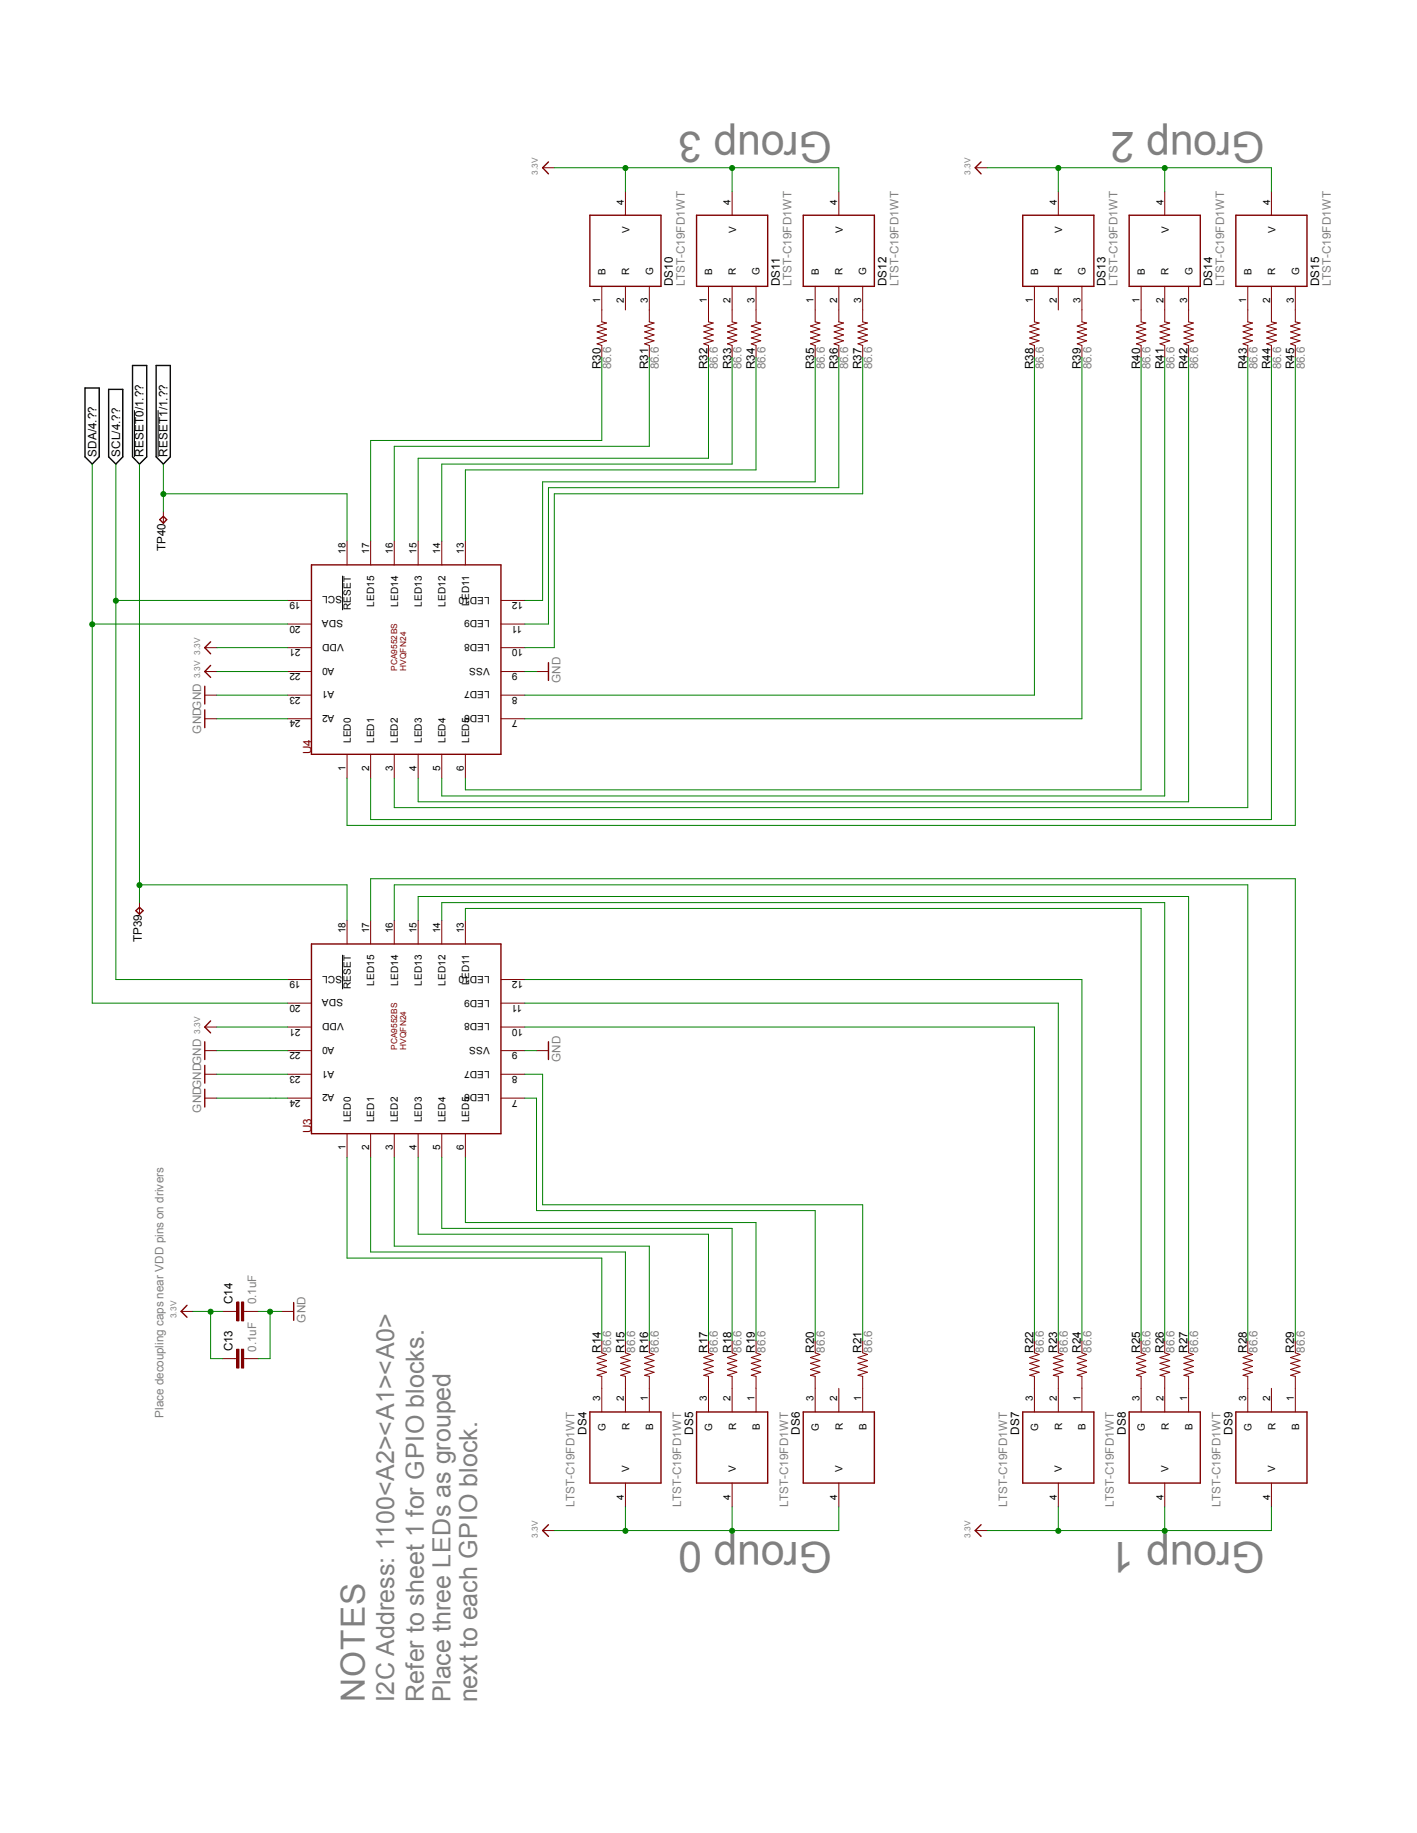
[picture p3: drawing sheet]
<svg xmlns="http://www.w3.org/2000/svg" width="216mm" height="279mm" viewBox="0 0 216 279" stroke-linecap="round" stroke-linejoin="round" font-family="sans-serif">
<path d="M20.5 62.5v7.1M24.1 62.5v7.1M52.2 87.8v5.2M52.2 145.5v5.3" fill="none" stroke="#000" stroke-width=".15"/>
<path d="M13 59.1h2.1v10.5l-1 1.1-1.1-1.1zM16.6 59.4h2.1v10.2l-1 1.1-1.1-1.1zM20.2 55.7h2.2v13.9l-1.1 1.1-1.1-1.1zM23.8 55.7h2.2v13.9l-1.1 1.1-1.1-1.1z" fill="none" stroke="#000" stroke-width=".21"/>
<g fill="none" stroke="#800000" stroke-width=".21">
<path d="M83.6 24.7l-.9 .9 .9 .9M89.9 32.8h10.8v10.8h-10.8zM106.1 32.8h10.9v10.8h-10.9zM122.4 32.8h10.8v10.8h-10.8zM149.5 24.7l-.9 .9 .9 .9M155.8 32.8h10.9v10.8h-10.9zM172 32.8h10.9v10.8h-10.9zM188.3 32.8h10.8v10.8h-10.8zM24.3 79.2l.6-.5 .5 .5-.5 .6zM32.1 97.8l-.9 .9 .9 1M47.5 86.1h28.8v28.9h-28.8zM31.2 104.6v2.7"/>
<path d="M31.2 108.2v2.7M32.1 101.4l-.9 1 .9 .9M83.6 101v2.7M20.7 138.8l.6-.5 .5 .5-.5 .6zM31.2 158.8v2.7M32.1 155.6l-.9 .9 .9 .9M47.5 143.9h28.8v28.9h-28.8zM83.6 158.8v2.7M31.2 162.4v2.7M31.2 166v2.7M28.5 199l-.9 .9 .9 .9M44.7 198.5v2.8"/>
<path d="M89.9 215.2h10.8v10.9h-10.8zM106.1 215.2h10.9v10.9h-10.9zM122.4 215.2h10.8v10.9h-10.8zM155.8 215.2h10.9v10.9h-10.9zM172 215.2h10.9v10.9h-10.9zM188.3 215.2h10.8v10.9h-10.8zM83.6 232.4l-.9 .9 .9 .9M149.5 232.4l-.9 .9 .9 .9"/>
</g>
<g fill="none" stroke="#800000" stroke-width=".15">
<path d="M82.7 25.6h1.8M95.3 29.2v3.6M111.5 29.2v3.6M127.8 29.2v3.6M148.6 25.6h1.8M161.2 29.2v3.6M177.5 29.2v3.6M193.7 29.2v3.6M91.7 43.6v5.5l.7 .1-1.4 .5 1.4 .5-1.4 .4 1.4 .5-1.4 .4 1.4 .4-1.4 .5 .7 .3v1.8M95.3 43.6v3.6M98.9 43.6v5.5l.8 .1-1.5 .5 1.5 .5-1.5 .4 1.5 .5-1.5 .4 1.5 .4-1.5 .5 .7 .3v1.8M107.9 43.6v5.5l.8 .1-1.5 .5 1.5 .5-1.5 .4 1.5 .5-1.5 .4 1.5 .4-1.5 .5 .7 .3v1.8"/>
<path d="M111.5 43.6v5.5l.8 .1-1.5 .5 1.5 .5-1.5 .4 1.5 .5-1.5 .4 1.5 .4-1.5 .5 .7 .3v1.8M115.2 43.6v5.5l.7 .1-1.4 .5 1.4 .5-1.4 .4 1.4 .5-1.4 .4 1.4 .4-1.4 .5 .7 .3v1.8M124.2 43.6v5.5l.7 .1-1.4 .5 1.4 .5-1.4 .4 1.4 .5-1.4 .4 1.4 .4-1.4 .5 .7 .3v1.8M127.8 43.6v5.5l.7 .1-1.4 .5 1.4 .5-1.4 .4 1.4 .5-1.4 .4 1.4 .4-1.4 .5 .7 .3v1.8M131.4 43.6v5.5l.8 .1-1.5 .5 1.5 .5-1.5 .4 1.5 .5-1.5 .4 1.5 .4-1.5 .5 .7 .3v1.8M157.6 43.6v5.5l.7 .1-1.4 .5 1.4 .5-1.4 .4 1.4 .5-1.4 .4 1.4 .4-1.4 .5 .7 .3v1.8M161.2 43.6v3.6M164.8 43.6v5.5l.8 .1-1.5 .5 1.5 .5-1.5 .4 1.5 .5-1.5 .4 1.5 .4-1.5 .5 .7 .3v1.8M173.9 43.6v5.5l.7 .1-1.5 .5 1.5 .5-1.5 .4 1.5 .5-1.5 .4 1.5 .4-1.5 .5 .8 .3v1.8M177.5 43.6v5.5l.7 .1-1.5 .5 1.5 .5-1.5 .4 1.5 .5-1.5 .4 1.5 .4-1.5 .5 .8 .3v1.8M181.1 43.6v5.5l.7 .1-1.4 .5 1.4 .5-1.4 .4 1.4 .5-1.4 .4 1.4 .4-1.4 .5 .7 .3v1.8M190.1 43.6v5.5l.7 .1-1.4 .5 1.4 .5-1.4 .4 1.4 .5-1.4 .4 1.4 .4-1.4 .5 .7 .3v1.8"/>
<path d="M193.7 43.6v5.5l.8 .1-1.5 .5 1.5 .5-1.5 .4 1.5 .5-1.5 .4 1.5 .4-1.5 .5 .7 .3v1.8M197.4 43.6v5.5l.7 .1-1.5 .5 1.5 .5-1.5 .4 1.5 .5-1.5 .4 1.5 .4-1.5 .5 .8 .3v1.8M24.9 78v1.8M31.2 98.7h1.8M43.8 98.7h3.7M43.8 95.1h3.7M43.8 91.5h3.7M52.9 82.5v3.6M56.5 82.5v3.6M60.1 82.5v3.6M63.7 82.5v3.6M67.3 82.5v3.6"/>
<path d="M70.9 82.5v3.6M76.3 98.7h3.7M76.3 95.1h3.7M76.3 91.5h3.7M31.2 102.4h1.8M31.2 106h1.8M31.2 109.6h1.8M43.8 102.4h3.7M43.8 106h3.7M43.8 109.6h3.7M52.9 115v3.6M56.5 115v3.6"/>
<path d="M60.1 115v3.6M63.7 115v3.6M67.3 115v3.6M70.9 115v3.6M76.3 102.4h3.7M76.3 106h3.7M76.3 109.6h3.7M81.7 102.4h1.9M21.3 137.6v1.8M31.2 156.5h1.8M43.8 156.5h3.7M43.8 152.9h3.7"/>
<path d="M43.8 149.3h3.7M52.9 140.3v3.6M56.5 140.3v3.6M60.1 140.3v3.6M63.7 140.3v3.6M67.3 140.3v3.6M70.9 140.3v3.6M76.3 156.5h3.7M76.3 152.9h3.7M76.3 149.3h3.7M31.2 160.1h1.8M31.2 163.7h1.8"/>
<path d="M31.2 167.4h1.8M43.8 160.1h3.7M43.8 163.7h3.7M43.8 167.4h3.7M52.9 172.8v3.6M56.5 172.8v3.6M60.1 172.8v3.6M63.7 172.8v3.6M67.3 172.8v3.6M70.9 172.8v3.6M76.3 160.1h3.7M76.3 163.7h3.7"/>
<path d="M76.3 167.4h3.7M81.7 160.1h1.9M27.6 199.9h1.8M33.9 199.9h2.2M36.1 198.5h.3v2.8h-.3zM36.8 198.5h.3v2.8h-.3zM37.2 199.9h2.1M42.9 199.9h1.8M33.9 207.1h2.2M36.1 205.7h.3v2.8h-.3zM36.8 205.7h.3v2.8h-.3zM37.2 207.1h2.1"/>
<path d="M91.7 204.4v1.8l.7 .3-1.4 .4 1.4 .5-1.4 .4 1.4 .5-1.4 .4 1.4 .5-1.4 .4 .7 .2v5.4M95.3 204.4v1.8l.7 .3-1.4 .4 1.4 .5-1.4 .4 1.4 .5-1.4 .4 1.4 .5-1.4 .4 .7 .2v5.4M98.9 204.4v1.8l.8 .3-1.5 .4 1.5 .5-1.5 .4 1.5 .5-1.5 .4 1.5 .5-1.5 .4 .7 .2v5.4M107.9 204.4v1.8l.8 .3-1.5 .4 1.5 .5-1.5 .4 1.5 .5-1.5 .4 1.5 .5-1.5 .4 .7 .2v5.4M111.5 204.4v1.8l.8 .3-1.5 .4 1.5 .5-1.5 .4 1.5 .5-1.5 .4 1.5 .5-1.5 .4 .7 .2v5.4M115.2 204.4v1.8l.7 .3-1.4 .4 1.4 .5-1.4 .4 1.4 .5-1.4 .4 1.4 .5-1.4 .4 .7 .2v5.4M124.2 204.4v1.8l.7 .3-1.4 .4 1.4 .5-1.4 .4 1.4 .5-1.4 .4 1.4 .5-1.4 .4 .7 .2v5.4M127.8 211.6v3.6M131.4 204.4v1.8l.8 .3-1.5 .4 1.5 .5-1.5 .4 1.5 .5-1.5 .4 1.5 .5-1.5 .4 .7 .2v5.4M157.6 204.4v1.8l.7 .3-1.4 .4 1.4 .5-1.4 .4 1.4 .5-1.4 .4 1.4 .5-1.4 .4 .7 .2v5.4M161.2 204.4v1.8l.8 .3-1.5 .4 1.5 .5-1.5 .4 1.5 .5-1.5 .4 1.5 .5-1.5 .4 .7 .2v5.4M164.8 204.4v1.8l.8 .3-1.5 .4 1.5 .5-1.5 .4 1.5 .5-1.5 .4 1.5 .5-1.5 .4 .7 .2v5.4"/>
<path d="M173.9 204.4v1.8l.7 .3-1.5 .4 1.5 .5-1.5 .4 1.5 .5-1.5 .4 1.5 .5-1.5 .4 .8 .2v5.4M177.5 204.4v1.8l.7 .3-1.5 .4 1.5 .5-1.5 .4 1.5 .5-1.5 .4 1.5 .5-1.5 .4 .8 .2v5.4M181.1 204.4v1.8l.7 .3-1.4 .4 1.4 .5-1.4 .4 1.4 .5-1.4 .4 1.4 .5-1.4 .4 .7 .2v5.4M190.1 204.4v1.8l.7 .3-1.4 .4 1.4 .5-1.4 .4 1.4 .5-1.4 .4 1.4 .5-1.4 .4 .7 .2v5.4M193.7 211.6v3.6M197.4 204.4v1.8l.7 .3-1.5 .4 1.5 .5-1.5 .4 1.5 .5-1.5 .4 1.5 .5-1.5 .4 .8 .2v5.4M82.7 233.3h1.8M95.3 226.1v3.6M111.5 226.1v3.6M127.8 226.1v3.6M148.6 233.3h1.8M161.2 226.1v3.6"/>
<path d="M177.5 226.1v3.6M193.7 226.1v3.6"/>
</g>
<path d="M36.2 198.5v2.8M37 198.5v2.8M36.2 205.7v2.8M37 205.7v2.8" fill="none" stroke="#800000" stroke-width=".34"/>
<path d="M33 106h10.8M33 109.6h10.8M80 102.4h1.7M33 167.4h10.8M33 160.1h10.8M33 163.7h10.8M80 160.1h1.7M39.3 199.9h3.6M41.1 199.9v7.2h-1.8" fill="none" stroke="#008000" stroke-width=".15"/>
<circle cx="41.1" cy="199.9" r=".38" fill="#008000"/>
<g fill="none" stroke="#008000" stroke-width=".15">
<path d="M43.8 95.1h-29.7v57.8h29.7"/>
<circle cx="41.1" cy="199.9" r=".38"/>
</g>
<circle cx="14.1" cy="95.2" r=".38" fill="#008000"/>
<g fill="none" stroke="#008000" stroke-width=".15">
<path d="M14.1 70.7v24.4M43.8 91.5h-26.1v57.8h26.1"/>
<circle cx="14.1" cy="95.2" r=".38"/>
</g>
<circle cx="17.7" cy="91.6" r=".38" fill="#008000"/>
<g fill="none" stroke="#008000" stroke-width=".15">
<path d="M17.7 70.7v20.8M33 98.7h10.8M33 156.5h10.8M111.5 229.7v3.6M127.8 229.7v3.6h-43.3"/>
<circle cx="17.7" cy="91.6" r=".38"/>
</g>
<circle cx="111.5" cy="233.3" r=".38" fill="#008000"/>
<g fill="none" stroke="#008000" stroke-width=".15">
<path d="M95.3 229.7v3.6"/>
<circle cx="111.5" cy="233.3" r=".38"/>
</g>
<circle cx="95.3" cy="233.3" r=".38" fill="#008000"/>
<g fill="none" stroke="#008000" stroke-width=".15">
<path d="M177.5 229.7v3.6M193.7 229.7v3.6h-43.3"/>
<circle cx="95.3" cy="233.3" r=".38"/>
</g>
<circle cx="177.5" cy="233.3" r=".38" fill="#008000"/>
<g fill="none" stroke="#008000" stroke-width=".15">
<path d="M161.2 229.7v3.6"/>
<circle cx="177.5" cy="233.3" r=".38"/>
</g>
<circle cx="161.2" cy="233.3" r=".38" fill="#008000"/>
<g fill="none" stroke="#008000" stroke-width=".15">
<path d="M84.5 25.6h43.3v3.6M111.5 25.6v3.6"/>
<circle cx="161.2" cy="233.3" r=".38"/>
</g>
<circle cx="111.5" cy="25.6" r=".38" fill="#008000"/>
<g fill="none" stroke="#008000" stroke-width=".15">
<path d="M95.3 25.6v3.6"/>
<circle cx="111.5" cy="25.6" r=".38"/>
</g>
<circle cx="95.3" cy="25.6" r=".38" fill="#008000"/>
<g fill="none" stroke="#008000" stroke-width=".15">
<path d="M150.4 25.6h43.3M161.2 25.6v3.6"/>
<circle cx="95.3" cy="25.6" r=".38"/>
</g>
<circle cx="161.2" cy="25.6" r=".38" fill="#008000"/>
<g fill="none" stroke="#008000" stroke-width=".15">
<path d="M177.5 25.6v3.6"/>
<circle cx="161.2" cy="25.6" r=".38"/>
</g>
<circle cx="177.5" cy="25.6" r=".38" fill="#008000"/>
<g fill="none" stroke="#008000" stroke-width=".15">
<path d="M193.7 25.6v3.6M29.4 199.9h4.5M32.1 199.9v7.2h1.8"/>
<circle cx="177.5" cy="25.6" r=".38"/>
</g>
<circle cx="32.1" cy="199.9" r=".38" fill="#008000"/>
<g fill="none" stroke="#008000" stroke-width=".15">
<path d="M21.3 70.7v66.9M33 102.4h10.8M21.3 134.9h31.6v5.4"/>
<circle cx="32.1" cy="199.9" r=".38"/>
</g>
<circle cx="21.3" cy="134.9" r=".38" fill="#008000"/>
<g fill="none" stroke="#008000" stroke-width=".15">
<path d="M24.9 75.3h28v7.2M24.9 70.7v7.3"/>
<circle cx="21.3" cy="134.9" r=".38"/>
</g>
<circle cx="24.9" cy="75.3" r=".38" fill="#008000"/>
<g fill="none" stroke="#008000" stroke-width=".15">
<path d="M91.7 54.5v12.6h-35.2v15.4M98.9 54.5v13.5h-38.8v14.5M107.9 54.5v15.3h-44.2v12.7M111.5 54.5v16.2h-44.2v11.8M115.2 54.5v17.1h-44.3v10.9M124.2 54.5v18.9h-41.5v18.1h-2.7M127.8 54.5v19.8h-44.2v20.8h-3.6M131.4 54.5v20.8h-46.9v23.4h-4.5M157.6 54.5v51.5h-77.6M164.8 54.5v55.1h-84.8M173.9 54.5v65.9h-103v-1.8M177.5 54.5v66.8h-110.2v-2.7"/>
<path d="M181.1 54.5v67.7h-117.4v-3.6M190.1 54.5v68.6h-130v-4.5M193.7 54.5v70.4h-137.2v-6.3M197.4 54.5v71.3h-144.5v-7.2M56.5 140.3v-6.4h140.9v70.5M60.1 140.3v-5.4h130v69.5M63.7 140.3v-3.6h117.4v67.7M67.3 140.3v-2.7h110.2v66.8M70.9 140.3v-1.8h103v65.9M80 156.5h77.6v47.9M80 152.9h81.2v51.5M80 149.3h84.8v55.1"/>
<path d="M52.9 176.4v15.4h38.8v12.6M56.5 176.4v14.4h38.8v13.6M60.1 176.4v13.5h38.8v14.5M63.7 176.4v11.7h44.2v16.3M67.3 176.4v10.8h44.2v17.2M70.9 176.4v10h44.3v18M80 167.4h1.7v17.1h42.5v19.9M80 163.7h2.7v19.9h48.7v20.8"/>
<circle cx="24.9" cy="75.3" r=".38"/>
</g>
<g font-size="6.5" fill="#808080">
<text x="126.8" y="20.2" transform="rotate(-180 126.8 20.2)">Group 3</text>
<text x="192.7" y="20.2" transform="rotate(-180 192.7 20.2)">Group 2</text>
<text x="126.8" y="235.1" transform="rotate(-180 126.8 235.1)">Group 0</text>
<text x="192.7" y="235.1" transform="rotate(-180 192.7 235.1)">Group 1</text>
</g>
<text font-size="5.1" fill="#808080" x="55.6" y="259.4" transform="rotate(-90 55.6 259.4)">NOTES</text>
<g font-size="3.8" fill="#808080">
<text x="60.1" y="259.4" transform="rotate(-90 60.1 259.4)">I2C Address: 1100&lt;A2&gt;&lt;A1&gt;&lt;A0&gt;</text>
<text x="64.6" y="259.4" transform="rotate(-90 64.6 259.4)">Refer to sheet 1 for GPIO blocks.</text>
<text x="68.7" y="259.4" transform="rotate(-90 68.7 259.4)">Place three LEDs as grouped</text>
<text x="72.7" y="259.5" transform="rotate(-90 72.7 259.5)">next to each GPIO block.</text>
</g>
<g font-size="1.8">
<text x="102.5" y="43.6" transform="rotate(-90 102.5 43.6)">DS10</text>
<text x="118.8" y="43.6" transform="rotate(-90 118.8 43.6)">DS11</text>
<text x="135.1" y="43.6" transform="rotate(-90 135.1 43.6)">DS12</text>
<text x="168.5" y="43.6" transform="rotate(-90 168.5 43.6)">DS13</text>
<text x="184.7" y="43.6" transform="rotate(-90 184.7 43.6)">DS14</text>
<text x="201" y="43.6" transform="rotate(-90 201 43.6)">DS15</text>
<text x="91.5" y="56.3" transform="rotate(-90 91.5 56.3)">R30</text>
<text x="98.8" y="56.3" transform="rotate(-90 98.8 56.3)">R31</text>
<text x="107.8" y="56.3" transform="rotate(-90 107.8 56.3)">R32</text>
<text x="111.4" y="56.3" transform="rotate(-90 111.4 56.3)">R33</text>
<text x="115" y="56.3" transform="rotate(-90 115 56.3)">R34</text>
<text x="124" y="56.3" transform="rotate(-90 124 56.3)">R35</text>
<text x="127.6" y="56.3" transform="rotate(-90 127.6 56.3)">R36</text>
<text x="131.3" y="56.3" transform="rotate(-90 131.3 56.3)">R37</text>
<text x="157.4" y="56.3" transform="rotate(-90 157.4 56.3)">R38</text>
<text x="164.7" y="56.3" transform="rotate(-90 164.7 56.3)">R39</text>
<text x="173.7" y="56.3" transform="rotate(-90 173.7 56.3)">R40</text>
<text x="177.3" y="56.3" transform="rotate(-90 177.3 56.3)">R41</text>
<text x="180.9" y="56.3" transform="rotate(-90 180.9 56.3)">R42</text>
<text x="190" y="56.3" transform="rotate(-90 190 56.3)">R43</text>
<text x="193.6" y="56.3" transform="rotate(-90 193.6 56.3)">R44</text>
<text x="197.2" y="56.3" transform="rotate(-90 197.2 56.3)">R45</text>
<text x="14.7" y="69.6" transform="rotate(-90 14.7 69.6)">SDA/4.??</text>
<text x="18.3" y="69.6" transform="rotate(-90 18.3 69.6)">SCL/4.??</text>
<text x="21.9" y="69.6" transform="rotate(-90 21.9 69.6)">RESET0/1.??</text>
<text x="25.5" y="69.6" transform="rotate(-90 25.5 69.6)">RESET1/1.??</text>
<text x="25.2" y="84" transform="rotate(-90 25.2 84)">TP40</text>
<text x="21.6" y="143.6" transform="rotate(-90 21.6 143.6)">TP39</text>
<text x="35.4" y="198.8" transform="rotate(-90 35.4 198.8)">C14</text>
<text x="35.4" y="206" transform="rotate(-90 35.4 206)">C13</text>
<text x="91.5" y="206.2" transform="rotate(-90 91.5 206.2)">R14</text>
<text x="95.2" y="206.2" transform="rotate(-90 95.2 206.2)">R15</text>
<text x="98.8" y="206.2" transform="rotate(-90 98.8 206.2)">R16</text>
<text x="107.8" y="206.2" transform="rotate(-90 107.8 206.2)">R17</text>
<text x="111.4" y="206.2" transform="rotate(-90 111.4 206.2)">R18</text>
<text x="115" y="206.2" transform="rotate(-90 115 206.2)">R19</text>
<text x="124" y="206.2" transform="rotate(-90 124 206.2)">R20</text>
<text x="131.3" y="206.2" transform="rotate(-90 131.3 206.2)">R21</text>
<text x="157.4" y="206.2" transform="rotate(-90 157.4 206.2)">R22</text>
<text x="161.1" y="206.2" transform="rotate(-90 161.1 206.2)">R23</text>
<text x="164.7" y="206.2" transform="rotate(-90 164.7 206.2)">R24</text>
<text x="173.7" y="206.2" transform="rotate(-90 173.7 206.2)">R25</text>
<text x="177.3" y="206.2" transform="rotate(-90 177.3 206.2)">R26</text>
<text x="180.9" y="206.2" transform="rotate(-90 180.9 206.2)">R27</text>
<text x="190" y="206.2" transform="rotate(-90 190 206.2)">R28</text>
<text x="197.2" y="206.2" transform="rotate(-90 197.2 206.2)">R29</text>
<text x="89.4" y="218.7" transform="rotate(-90 89.4 218.7)">DS4</text>
<text x="105.6" y="218.7" transform="rotate(-90 105.6 218.7)">DS5</text>
<text x="121.9" y="218.7" transform="rotate(-90 121.9 218.7)">DS6</text>
<text x="155.3" y="218.7" transform="rotate(-90 155.3 218.7)">DS7</text>
<text x="171.5" y="218.7" transform="rotate(-90 171.5 218.7)">DS8</text>
<text x="187.8" y="218.7" transform="rotate(-90 187.8 218.7)">DS9</text>
</g>
<g font-size="1.8" fill="#808080">
<text x="104.4" y="43.6" transform="rotate(-90 104.4 43.6)">LTST-C19FD1WT</text>
<text x="120.6" y="43.6" transform="rotate(-90 120.6 43.6)">LTST-C19FD1WT</text>
<text x="136.9" y="43.6" transform="rotate(-90 136.9 43.6)">LTST-C19FD1WT</text>
<text x="170.3" y="43.6" transform="rotate(-90 170.3 43.6)">LTST-C19FD1WT</text>
<text x="186.5" y="43.6" transform="rotate(-90 186.5 43.6)">LTST-C19FD1WT</text>
<text x="202.8" y="43.6" transform="rotate(-90 202.8 43.6)">LTST-C19FD1WT</text>
<text x="93.1" y="56.3" transform="rotate(-90 93.1 56.3)">86.6</text>
<text x="100.4" y="56.3" transform="rotate(-90 100.4 56.3)">86.6</text>
<text x="109.4" y="56.3" transform="rotate(-90 109.4 56.3)">86.6</text>
<text x="113" y="56.3" transform="rotate(-90 113 56.3)">86.6</text>
<text x="116.6" y="56.3" transform="rotate(-90 116.6 56.3)">86.6</text>
<text x="125.7" y="56.3" transform="rotate(-90 125.7 56.3)">86.6</text>
<text x="129.3" y="56.3" transform="rotate(-90 129.3 56.3)">86.6</text>
<text x="132.9" y="56.3" transform="rotate(-90 132.9 56.3)">86.6</text>
<text x="159.1" y="56.3" transform="rotate(-90 159.1 56.3)">86.6</text>
<text x="166.3" y="56.3" transform="rotate(-90 166.3 56.3)">86.6</text>
<text x="175.3" y="56.3" transform="rotate(-90 175.3 56.3)">86.6</text>
<text x="179" y="56.3" transform="rotate(-90 179 56.3)">86.6</text>
<text x="182.6" y="56.3" transform="rotate(-90 182.6 56.3)">86.6</text>
<text x="191.6" y="56.3" transform="rotate(-90 191.6 56.3)">86.6</text>
<text x="195.2" y="56.3" transform="rotate(-90 195.2 56.3)">86.6</text>
<text x="198.8" y="56.3" transform="rotate(-90 198.8 56.3)">86.6</text>
<text x="85.4" y="104.1" transform="rotate(-90 85.4 104.1)">GND</text>
<text x="30.7" y="111.8" transform="rotate(-90 30.7 111.8)">GNDGND</text>
<text x="85.4" y="161.9" transform="rotate(-90 85.4 161.9)">GND</text>
<text x="30.7" y="169.6" transform="rotate(-90 30.7 169.6)">GNDGNDGND</text>
<text x="39" y="198.8" transform="rotate(-90 39 198.8)">0.1uF</text>
<text x="46.6" y="201.6" transform="rotate(-90 46.6 201.6)">GND</text>
<text x="39" y="206" transform="rotate(-90 39 206)">0.1uF</text>
<text x="93.1" y="206.2" transform="rotate(-90 93.1 206.2)">86.6</text>
<text x="96.8" y="206.2" transform="rotate(-90 96.8 206.2)">86.6</text>
<text x="100.4" y="206.2" transform="rotate(-90 100.4 206.2)">86.6</text>
<text x="109.4" y="206.2" transform="rotate(-90 109.4 206.2)">86.6</text>
<text x="113" y="206.2" transform="rotate(-90 113 206.2)">86.6</text>
<text x="116.6" y="206.2" transform="rotate(-90 116.6 206.2)">86.6</text>
<text x="125.7" y="206.2" transform="rotate(-90 125.7 206.2)">86.6</text>
<text x="132.9" y="206.2" transform="rotate(-90 132.9 206.2)">86.6</text>
<text x="159.1" y="206.2" transform="rotate(-90 159.1 206.2)">86.6</text>
<text x="162.7" y="206.2" transform="rotate(-90 162.7 206.2)">86.6</text>
<text x="166.3" y="206.2" transform="rotate(-90 166.3 206.2)">86.6</text>
<text x="175.3" y="206.2" transform="rotate(-90 175.3 206.2)">86.6</text>
<text x="179" y="206.2" transform="rotate(-90 179 206.2)">86.6</text>
<text x="182.6" y="206.2" transform="rotate(-90 182.6 206.2)">86.6</text>
<text x="191.6" y="206.2" transform="rotate(-90 191.6 206.2)">86.6</text>
<text x="198.8" y="206.2" transform="rotate(-90 198.8 206.2)">86.6</text>
<text x="24.9" y="216.1" transform="rotate(-90 24.9 216.1)">Place decoupling caps near VDD pins on drivers</text>
<text x="87.6" y="229.7" transform="rotate(-90 87.6 229.7)">LTST-C19FD1WT</text>
<text x="103.8" y="229.7" transform="rotate(-90 103.8 229.7)">LTST-C19FD1WT</text>
<text x="120.1" y="229.7" transform="rotate(-90 120.1 229.7)">LTST-C19FD1WT</text>
<text x="153.5" y="229.7" transform="rotate(-90 153.5 229.7)">LTST-C19FD1WT</text>
<text x="169.7" y="229.7" transform="rotate(-90 169.7 229.7)">LTST-C19FD1WT</text>
<text x="186" y="229.7" transform="rotate(-90 186 229.7)">LTST-C19FD1WT</text>
</g>
<g font-size="1.8" fill="#800000">
<text x="47.5" y="114.9" transform="rotate(-90 47.5 114.9)">U4</text>
<text x="47.5" y="172.8" transform="rotate(-90 47.5 172.8)">U3</text>
</g>
<g font-size="1.5">
<text x="95" y="31.2" transform="rotate(-90 95 31.2)">4</text>
<text x="95.9" y="35.5" transform="rotate(-90 95.9 35.5)">V</text>
<text x="111.3" y="31.2" transform="rotate(-90 111.3 31.2)">4</text>
<text x="112.2" y="35.5" transform="rotate(-90 112.2 35.5)">V</text>
<text x="127.6" y="31.2" transform="rotate(-90 127.6 31.2)">4</text>
<text x="128.4" y="35.5" transform="rotate(-90 128.4 35.5)">V</text>
<text x="161" y="31.2" transform="rotate(-90 161 31.2)">4</text>
<text x="161.8" y="35.5" transform="rotate(-90 161.8 35.5)">V</text>
<text x="177.3" y="31.2" transform="rotate(-90 177.3 31.2)">4</text>
<text x="178.1" y="35.5" transform="rotate(-90 178.1 35.5)">V</text>
<text x="193.5" y="31.2" transform="rotate(-90 193.5 31.2)">4</text>
<text x="194.3" y="35.5" transform="rotate(-90 194.3 35.5)">V</text>
<text x="92.3" y="42" transform="rotate(-90 92.3 42)">B</text>
<text x="95.9" y="42" transform="rotate(-90 95.9 42)">R</text>
<text x="99.5" y="42" transform="rotate(-90 99.5 42)">G</text>
<text x="108.5" y="42" transform="rotate(-90 108.5 42)">B</text>
<text x="112.1" y="42" transform="rotate(-90 112.1 42)">R</text>
<text x="115.7" y="42" transform="rotate(-90 115.7 42)">G</text>
<text x="124.8" y="42" transform="rotate(-90 124.8 42)">B</text>
<text x="128.4" y="42" transform="rotate(-90 128.4 42)">R</text>
<text x="132" y="42" transform="rotate(-90 132 42)">G</text>
<text x="158.2" y="42" transform="rotate(-90 158.2 42)">B</text>
<text x="161.8" y="42" transform="rotate(-90 161.8 42)">R</text>
<text x="165.4" y="42" transform="rotate(-90 165.4 42)">G</text>
<text x="174.4" y="42" transform="rotate(-90 174.4 42)">B</text>
<text x="178" y="42" transform="rotate(-90 178 42)">R</text>
<text x="181.7" y="42" transform="rotate(-90 181.7 42)">G</text>
<text x="190.7" y="42" transform="rotate(-90 190.7 42)">B</text>
<text x="194.3" y="42" transform="rotate(-90 194.3 42)">R</text>
<text x="197.9" y="42" transform="rotate(-90 197.9 42)">G</text>
<text x="91.4" y="46.2" transform="rotate(-90 91.4 46.2)">1</text>
<text x="95" y="46.2" transform="rotate(-90 95 46.2)">2</text>
<text x="98.7" y="46.2" transform="rotate(-90 98.7 46.2)">3</text>
<text x="107.7" y="46.2" transform="rotate(-90 107.7 46.2)">1</text>
<text x="111.3" y="46.2" transform="rotate(-90 111.3 46.2)">2</text>
<text x="114.9" y="46.2" transform="rotate(-90 114.9 46.2)">3</text>
<text x="124" y="46.2" transform="rotate(-90 124 46.2)">1</text>
<text x="127.6" y="46.2" transform="rotate(-90 127.6 46.2)">2</text>
<text x="131.2" y="46.2" transform="rotate(-90 131.2 46.2)">3</text>
<text x="157.4" y="46.2" transform="rotate(-90 157.4 46.2)">1</text>
<text x="161" y="46.2" transform="rotate(-90 161 46.2)">2</text>
<text x="164.6" y="46.2" transform="rotate(-90 164.6 46.2)">3</text>
<text x="173.6" y="46.2" transform="rotate(-90 173.6 46.2)">1</text>
<text x="177.3" y="46.2" transform="rotate(-90 177.3 46.2)">2</text>
<text x="180.9" y="46.2" transform="rotate(-90 180.9 46.2)">3</text>
<text x="189.9" y="46.2" transform="rotate(-90 189.9 46.2)">1</text>
<text x="193.5" y="46.2" transform="rotate(-90 193.5 46.2)">2</text>
<text x="197.1" y="46.2" transform="rotate(-90 197.1 46.2)">3</text>
<text x="52.6" y="84.4" transform="rotate(-90 52.6 84.4)">18</text>
<text x="56.2" y="84.4" transform="rotate(-90 56.2 84.4)">17</text>
<text x="59.9" y="84.4" transform="rotate(-90 59.9 84.4)">16</text>
<text x="63.5" y="84.4" transform="rotate(-90 63.5 84.4)">15</text>
<text x="67.1" y="84.4" transform="rotate(-90 67.1 84.4)">14</text>
<text x="70.7" y="84.4" transform="rotate(-90 70.7 84.4)">13</text>
<text x="45.8" y="91.8" transform="rotate(-180 45.8 91.8)">19</text>
<text x="45.8" y="95.4" transform="rotate(-180 45.8 95.4)">20</text>
<text x="52.1" y="90.9" transform="rotate(-180 52.1 90.9)">SCL</text>
<text x="52.3" y="94.6" transform="rotate(-180 52.3 94.6)">SDA</text>
<text x="53.4" y="93" transform="rotate(-90 53.4 93)">RESET</text>
<text x="57" y="92.5" transform="rotate(-90 57 92.5)">LED15</text>
<text x="60.7" y="92.5" transform="rotate(-90 60.7 92.5)">LED14</text>
<text x="64.3" y="92.5" transform="rotate(-90 64.3 92.5)">LED13</text>
<text x="67.9" y="92.5" transform="rotate(-90 67.9 92.5)">LED12</text>
<text x="71.5" y="92.4" transform="rotate(-90 71.5 92.4)">LED11</text>
<text x="74.6" y="94.6" transform="rotate(-180 74.6 94.6)">LED9</text>
<text x="74.6" y="91" transform="rotate(-180 74.6 91)">LED10</text>
<text x="79.6" y="95.4" transform="rotate(-180 79.6 95.4)">11</text>
<text x="79.7" y="91.8" transform="rotate(-180 79.7 91.8)">12</text>
<text x="45.8" y="99" transform="rotate(-180 45.8 99)">21</text>
<text x="50.9" y="101.8" transform="rotate(-180 50.9 101.8)">A0</text>
<text x="52.4" y="98.2" transform="rotate(-180 52.4 98.2)">VDD</text>
<text x="74.6" y="98.2" transform="rotate(-180 74.6 98.2)">LED8</text>
<text x="74.6" y="101.8" transform="rotate(-180 74.6 101.8)">VSS</text>
<text x="79.7" y="99" transform="rotate(-180 79.7 99)">10</text>
<text x="45.8" y="102.6" transform="rotate(-180 45.8 102.6)">22</text>
<text x="45.8" y="106.2" transform="rotate(-180 45.8 106.2)">23</text>
<text x="50.9" y="105.4" transform="rotate(-180 50.9 105.4)">A1</text>
<text x="74.6" y="105.4" transform="rotate(-180 74.6 105.4)">LED7</text>
<text x="78.9" y="106.2" transform="rotate(-180 78.9 106.2)">8</text>
<text x="78.9" y="102.6" transform="rotate(-180 78.9 102.6)">9</text>
<text x="45.8" y="109.8" transform="rotate(-180 45.8 109.8)">24</text>
<text x="50.9" y="109" transform="rotate(-180 50.9 109)">A2</text>
<text x="53.4" y="113.3" transform="rotate(-90 53.4 113.3)">LED0</text>
<text x="57" y="113.3" transform="rotate(-90 57 113.3)">LED1</text>
<text x="60.6" y="113.3" transform="rotate(-90 60.6 113.3)">LED2</text>
<text x="64.3" y="113.3" transform="rotate(-90 64.3 113.3)">LED3</text>
<text x="67.9" y="113.3" transform="rotate(-90 67.9 113.3)">LED4</text>
<text x="71.5" y="113.3" transform="rotate(-90 71.5 113.3)">LED5</text>
<text x="74.6" y="109" transform="rotate(-180 74.6 109)">LED6</text>
<text x="78.9" y="109.8" transform="rotate(-180 78.9 109.8)">7</text>
<text x="52.6" y="117.5" transform="rotate(-90 52.6 117.5)">1</text>
<text x="56.2" y="117.5" transform="rotate(-90 56.2 117.5)">2</text>
<text x="59.9" y="117.5" transform="rotate(-90 59.9 117.5)">3</text>
<text x="63.5" y="117.5" transform="rotate(-90 63.5 117.5)">4</text>
<text x="67.1" y="117.5" transform="rotate(-90 67.1 117.5)">5</text>
<text x="70.7" y="117.5" transform="rotate(-90 70.7 117.5)">6</text>
<text x="52.6" y="142.3" transform="rotate(-90 52.6 142.3)">18</text>
<text x="56.2" y="142.3" transform="rotate(-90 56.2 142.3)">17</text>
<text x="59.9" y="142.3" transform="rotate(-90 59.9 142.3)">16</text>
<text x="63.5" y="142.3" transform="rotate(-90 63.5 142.3)">15</text>
<text x="67.1" y="142.3" transform="rotate(-90 67.1 142.3)">14</text>
<text x="70.7" y="142.3" transform="rotate(-90 70.7 142.3)">13</text>
<text x="45.8" y="149.5" transform="rotate(-180 45.8 149.5)">19</text>
<text x="52.1" y="148.7" transform="rotate(-180 52.1 148.7)">SCL</text>
<text x="74.6" y="148.7" transform="rotate(-180 74.6 148.7)">LED10</text>
<text x="79.7" y="149.5" transform="rotate(-180 79.7 149.5)">12</text>
<text x="45.8" y="153.1" transform="rotate(-180 45.8 153.1)">20</text>
<text x="52.3" y="152.3" transform="rotate(-180 52.3 152.3)">SDA</text>
<text x="52.4" y="155.9" transform="rotate(-180 52.4 155.9)">VDD</text>
<text x="53.4" y="150.8" transform="rotate(-90 53.4 150.8)">RESET</text>
<text x="57" y="150.3" transform="rotate(-90 57 150.3)">LED15</text>
<text x="60.7" y="150.3" transform="rotate(-90 60.7 150.3)">LED14</text>
<text x="64.3" y="150.3" transform="rotate(-90 64.3 150.3)">LED13</text>
<text x="67.9" y="150.3" transform="rotate(-90 67.9 150.3)">LED12</text>
<text x="71.5" y="150.2" transform="rotate(-90 71.5 150.2)">LED11</text>
<text x="74.6" y="156" transform="rotate(-180 74.6 156)">LED8</text>
<text x="74.6" y="152.4" transform="rotate(-180 74.6 152.4)">LED9</text>
<text x="79.6" y="153.1" transform="rotate(-180 79.6 153.1)">11</text>
<text x="45.8" y="160.4" transform="rotate(-180 45.8 160.4)">22</text>
<text x="45.8" y="156.8" transform="rotate(-180 45.8 156.8)">21</text>
<text x="50.9" y="159.6" transform="rotate(-180 50.9 159.6)">A0</text>
<text x="74.6" y="159.6" transform="rotate(-180 74.6 159.6)">VSS</text>
<text x="78.9" y="160.4" transform="rotate(-180 78.9 160.4)">9</text>
<text x="79.7" y="156.8" transform="rotate(-180 79.7 156.8)">10</text>
<text x="45.8" y="164" transform="rotate(-180 45.8 164)">23</text>
<text x="45.8" y="167.6" transform="rotate(-180 45.8 167.6)">24</text>
<text x="50.9" y="163.2" transform="rotate(-180 50.9 163.2)">A1</text>
<text x="50.9" y="166.8" transform="rotate(-180 50.9 166.8)">A2</text>
<text x="74.6" y="166.8" transform="rotate(-180 74.6 166.8)">LED6</text>
<text x="74.6" y="163.2" transform="rotate(-180 74.6 163.2)">LED7</text>
<text x="78.9" y="167.6" transform="rotate(-180 78.9 167.6)">7</text>
<text x="78.9" y="164" transform="rotate(-180 78.9 164)">8</text>
<text x="53.4" y="171.1" transform="rotate(-90 53.4 171.1)">LED0</text>
<text x="57" y="171.1" transform="rotate(-90 57 171.1)">LED1</text>
<text x="60.6" y="171.1" transform="rotate(-90 60.6 171.1)">LED2</text>
<text x="64.3" y="171.1" transform="rotate(-90 64.3 171.1)">LED3</text>
<text x="67.9" y="171.1" transform="rotate(-90 67.9 171.1)">LED4</text>
<text x="71.5" y="171.1" transform="rotate(-90 71.5 171.1)">LED5</text>
<text x="52.6" y="175.3" transform="rotate(-90 52.6 175.3)">1</text>
<text x="56.2" y="175.3" transform="rotate(-90 56.2 175.3)">2</text>
<text x="59.9" y="175.3" transform="rotate(-90 59.9 175.3)">3</text>
<text x="63.5" y="175.3" transform="rotate(-90 63.5 175.3)">4</text>
<text x="67.1" y="175.3" transform="rotate(-90 67.1 175.3)">5</text>
<text x="70.7" y="175.3" transform="rotate(-90 70.7 175.3)">6</text>
<text x="91.4" y="213.6" transform="rotate(-90 91.4 213.6)">3</text>
<text x="95" y="213.6" transform="rotate(-90 95 213.6)">2</text>
<text x="98.7" y="213.6" transform="rotate(-90 98.7 213.6)">1</text>
<text x="107.7" y="213.6" transform="rotate(-90 107.7 213.6)">3</text>
<text x="111.3" y="213.6" transform="rotate(-90 111.3 213.6)">2</text>
<text x="114.9" y="213.6" transform="rotate(-90 114.9 213.6)">1</text>
<text x="124" y="213.6" transform="rotate(-90 124 213.6)">3</text>
<text x="127.6" y="213.6" transform="rotate(-90 127.6 213.6)">2</text>
<text x="131.2" y="213.6" transform="rotate(-90 131.2 213.6)">1</text>
<text x="157.4" y="213.6" transform="rotate(-90 157.4 213.6)">3</text>
<text x="161" y="213.6" transform="rotate(-90 161 213.6)">2</text>
<text x="164.6" y="213.6" transform="rotate(-90 164.6 213.6)">1</text>
<text x="173.6" y="213.6" transform="rotate(-90 173.6 213.6)">3</text>
<text x="177.3" y="213.6" transform="rotate(-90 177.3 213.6)">2</text>
<text x="180.9" y="213.6" transform="rotate(-90 180.9 213.6)">1</text>
<text x="189.9" y="213.6" transform="rotate(-90 189.9 213.6)">3</text>
<text x="193.5" y="213.6" transform="rotate(-90 193.5 213.6)">2</text>
<text x="197.1" y="213.6" transform="rotate(-90 197.1 213.6)">1</text>
<text x="92.3" y="218.1" transform="rotate(-90 92.3 218.1)">G</text>
<text x="95.9" y="218" transform="rotate(-90 95.9 218)">R</text>
<text x="99.5" y="217.9" transform="rotate(-90 99.5 217.9)">B</text>
<text x="108.5" y="218.1" transform="rotate(-90 108.5 218.1)">G</text>
<text x="112.2" y="218" transform="rotate(-90 112.2 218)">R</text>
<text x="115.8" y="217.9" transform="rotate(-90 115.8 217.9)">B</text>
<text x="124.8" y="218.1" transform="rotate(-90 124.8 218.1)">G</text>
<text x="128.4" y="218" transform="rotate(-90 128.4 218)">R</text>
<text x="132" y="217.9" transform="rotate(-90 132 217.9)">B</text>
<text x="158.2" y="218.1" transform="rotate(-90 158.2 218.1)">G</text>
<text x="161.8" y="218" transform="rotate(-90 161.8 218)">R</text>
<text x="165.4" y="217.9" transform="rotate(-90 165.4 217.9)">B</text>
<text x="174.4" y="218.1" transform="rotate(-90 174.4 218.1)">G</text>
<text x="178.1" y="218" transform="rotate(-90 178.1 218)">R</text>
<text x="181.7" y="217.9" transform="rotate(-90 181.7 217.9)">B</text>
<text x="190.7" y="218.1" transform="rotate(-90 190.7 218.1)">G</text>
<text x="194.3" y="218" transform="rotate(-90 194.3 218)">R</text>
<text x="197.9" y="217.9" transform="rotate(-90 197.9 217.9)">B</text>
<text x="95.9" y="224.4" transform="rotate(-90 95.9 224.4)">V</text>
<text x="112.1" y="224.4" transform="rotate(-90 112.1 224.4)">V</text>
<text x="128.4" y="224.4" transform="rotate(-90 128.4 224.4)">V</text>
<text x="161.8" y="224.4" transform="rotate(-90 161.8 224.4)">V</text>
<text x="178" y="224.4" transform="rotate(-90 178 224.4)">V</text>
<text x="194.3" y="224.4" transform="rotate(-90 194.3 224.4)">V</text>
<text x="95" y="228.6" transform="rotate(-90 95 228.6)">4</text>
<text x="111.3" y="228.6" transform="rotate(-90 111.3 228.6)">4</text>
<text x="127.6" y="228.6" transform="rotate(-90 127.6 228.6)">4</text>
<text x="161" y="228.6" transform="rotate(-90 161 228.6)">4</text>
<text x="177.3" y="228.6" transform="rotate(-90 177.3 228.6)">4</text>
<text x="193.5" y="228.6" transform="rotate(-90 193.5 228.6)">4</text>
</g>
<g font-size="1.3" fill="#808080">
<text x="81.9" y="26.6" transform="rotate(-90 81.9 26.6)">3.3V</text>
<text x="147.9" y="26.6" transform="rotate(-90 147.9 26.6)">3.3V</text>
<text x="30.5" y="99.8" transform="rotate(-90 30.5 99.8)">3.3V</text>
<text x="30.5" y="103.4" transform="rotate(-90 30.5 103.4)">3.3V</text>
<text x="30.5" y="157.6" transform="rotate(-90 30.5 157.6)">3.3V</text>
<text x="26.9" y="200.9" transform="rotate(-90 26.9 200.9)">3.3V</text>
<text x="81.9" y="234.4" transform="rotate(-90 81.9 234.4)">3.3V</text>
<text x="147.9" y="234.4" transform="rotate(-90 147.9 234.4)">3.3V</text>
</g>
<g font-size="1.3" fill="#800000">
<text x="60.5" y="102.3" transform="rotate(-90 60.5 102.3)">PCA9552BS</text>
<text x="61.9" y="102.3" transform="rotate(-90 61.9 102.3)">HVQFN24</text>
<text x="60.5" y="160.1" transform="rotate(-90 60.5 160.1)">PCA9552BS</text>
<text x="61.9" y="160.1" transform="rotate(-90 61.9 160.1)">HVQFN24</text>
</g>
</svg>
